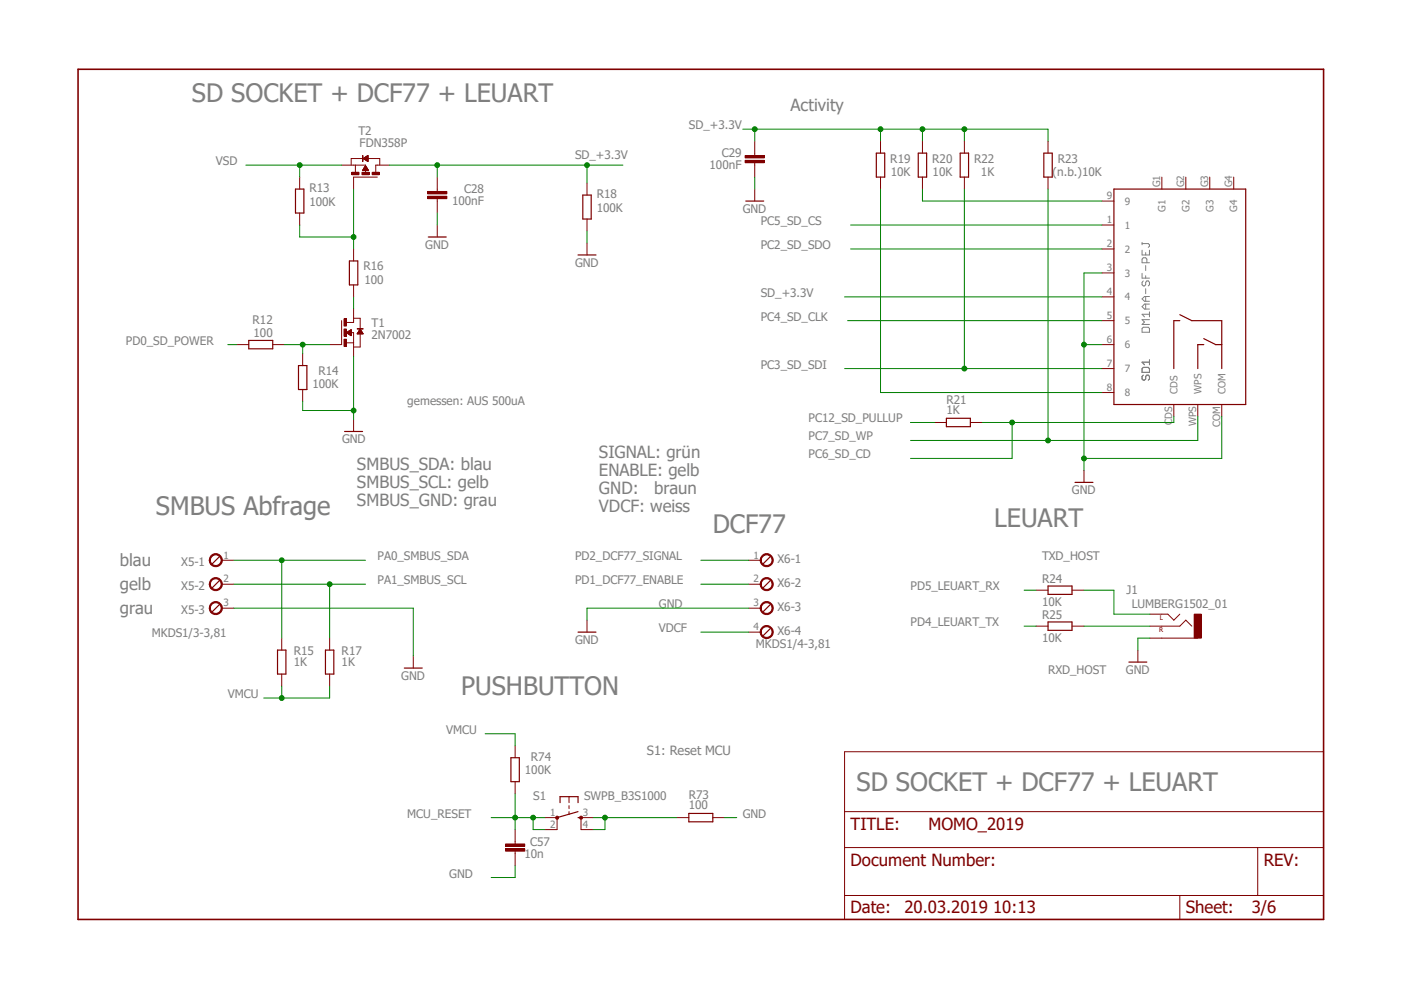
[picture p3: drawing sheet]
<svg xmlns="http://www.w3.org/2000/svg" width="297mm" height="210mm" viewBox="0 0 297 210" stroke-linecap="round" stroke-linejoin="round" font-family="sans-serif">
<g fill="none" stroke="#7f7f7f" stroke-width=".21">
<path d="M242.1 51.6h1.4l.2 .3v.3l-.2 .3M242.1 53v1.1h1.6v-1.1M242.1 51.4v.5M242.1 58v1h1.6M242.4 59.6l-.3 .3v.5l.3 .2h.3l.2-.2v-.5l.3-.3h.3l.2 .3v.5l-.2 .2M242.9 53.6v.5M242.9 56.3v1.1M242.9 58.5v.5M243.2 55.7v-.8l-.3-.2h-.5l-.3 .2v.8h1.6M242.1 69.6l.3-.2h1.1l.2 .2v.8h-1.6zM242.4 77.9h1.1l.2 .3v.8h-1.6v-.8zM242.4 79.5l-.3 .3v.5l.3 .3h.3l.2-.3v-.5l.3-.3h.3l.2 .3v.5l-.2 .3"/>
<path d="M242.9 61.2v1.1M242.9 62.9v1M242.9 64.5v1M243.7 66.1v1.1M243.7 76.3v1M243.7 67.8h-1.6l.6 .5-.6 .5h1.6M243.7 66.6h-1.6l.6 .6M243.7 64.5h-1l-.6 .5 .6 .5h1M243.7 62.9h-1l-.6 .5 .6 .5h1M243.7 76.8h-1.6l.6 .5"/>
</g>
<path d="M16.5 14.7h264.1v180.2h-264.1z" fill="none" stroke="#7f0000" stroke-width=".34"/>
<g fill="none" stroke="#7f0000" stroke-width=".21">
<path d="M186.7 29.9v2.6M186.7 37.5v2.6M195.6 29.9v2.6M195.6 37.5v2.6M92.7 40.1v.5M92.7 42.1v.5M229.8 99.7v2.6M179.1 159.4h101.5v35.5h-101.5zM179.1 179.7h101.5M179.1 172.1h101.5M266.7 179.7v10.2M179.1 189.9h101.5"/>
<path d="M250.1 189.9v5"/>
</g>
<path d="M185.8 32.5h1.8v5h-1.8zM194.7 32.5h1.8v5h-1.8zM227.9 102.3h3.8" fill="none" stroke="#7f0000" stroke-width=".25"/>
<path d="M90.7 41.6h4v.5h-4z" fill-rule="evenodd" fill="#7f0000"/>
<path d="M90.7 41.6h4v.5h-4z" fill="none" stroke="#7f0000" stroke-width=".21"/>
<path d="M90.7 40.6h4v.5h-4z" fill-rule="evenodd" fill="#7f0000"/>
<path d="M92.7 37.5v2.6M75 52.8v2.5M90.7 40.6h4v.5h-4zM92.7 42.6v2.6M75 60.4v2.5" fill="none" stroke="#7f0000" stroke-width=".21"/>
<path d="M74.1 55.3h1.8v5.1h-1.8z" fill="none" stroke="#7f0000" stroke-width=".25"/>
<path d="M78.9 36.5h1.5v.5h-1.5z" fill-rule="evenodd" fill="#7f0000"/>
<path d="M78.9 36.5h1.5v.5h-1.5z" fill="none" stroke="#7f0000" stroke-width=".21"/>
<path d="M76.7 36.5h1.6v.5h-1.6z" fill-rule="evenodd" fill="#7f0000"/>
<path d="M76.7 36.5h1.6v.5h-1.6z" fill="none" stroke="#7f0000" stroke-width=".21"/>
<path d="M74.6 36.5h1.5v.5h-1.5z" fill-rule="evenodd" fill="#7f0000"/>
<path d="M74.6 36.5h1.5v.5h-1.5z" fill="none" stroke="#7f0000" stroke-width=".21"/>
<path d="M76.9 33l.1 1.2z" fill-rule="evenodd" fill="#7f0000"/>
<g fill="none" stroke="#7f0000" stroke-width=".21">
<path d="M63.5 37.5v2.6M72.4 35h5.1v1.7M74.5 35v-1.4h6v1.4M75.3 35v1.5M76.9 33l.1 1.2zM76.9 36.1h1.2M77 35.9h1M77 33.6l1-.6v1.2zM77 35.9h.9M77 33.6h1M77.1 35.8h.8M77.1 33.7h.9"/>
<path d="M77.1 35.7h.7M77.2 35.6h.6M77.2 33.7h.8M77.2 33.5h.8M77.3 35.5h.4M77.3 35.4h.4M77.3 33.4h.7M77.3 35.3h.3M77.3 33.8h.7M77.4 35.3h.2M77.4 33.4h.6M77.4 33.9h.6"/>
<path d="M77.5 35.2h.1M77.5 35.1h.1M77.5 35.1l.6 1.1h-1.2zM77.5 33.9h.5M77.5 33.3h.5M77.6 34h.4M77.6 33.2h.4M77.7 33.1h.3M77.7 34.1h.3M77.8 34.1h.2M77.8 33.1h.2M77.9 34.2h.1"/>
<path d="M77.9 33h.1M78 34.2h.1M80 37.5h-5v2.6M82.5 35h-2.8v1.5M63.5 45.2v2.5"/>
</g>
<path d="M62.6 40.1h1.8v5.1h-1.8z" fill="none" stroke="#7f0000" stroke-width=".25"/>
<path d="M72.9 67.6h.5v1.5h-.5z" fill-rule="evenodd" fill="#7f0000"/>
<path d="M72.9 67.6h.5v1.5h-.5z" fill="none" stroke="#7f0000" stroke-width=".21"/>
<path d="M72.9 69.8h.5v1.5h-.5z" fill-rule="evenodd" fill="#7f0000"/>
<path d="M72.9 69.8h.5v1.5h-.5z" fill="none" stroke="#7f0000" stroke-width=".21"/>
<path d="M72.9 71.9h.5v1.5h-.5z" fill-rule="evenodd" fill="#7f0000"/>
<path d="M72.9 71.9h.5v1.5h-.5z" fill="none" stroke="#7f0000" stroke-width=".21"/>
<path d="M75.7 69.7l1.3 .1z" fill-rule="evenodd" fill="#7f0000"/>
<g fill="none" stroke="#7f0000" stroke-width=".21">
<path d="M160 32.5v.5M160 34.5v.5M204.5 29.9v2.6M204.5 37.5v2.6M222.2 29.9v2.6M222.2 37.5v2.6M246.3 37.5v2.6M251.4 37.5v2.6M256.5 37.5v2.6M261.6 37.5v2.6M92.7 47.7v2.5M233.6 47.7h2.6"/>
<path d="M233.6 52.8h2.6M233.6 57.9h2.6M233.6 42.6h2.6M50.2 73.1h2.5M57.8 73.1h2.6M64.2 75v2.5M72.4 68v5.1h-2.5M73.4 70.5h1.6v5.1M73.4 72.7h1.6M73.4 70.5l1.1 .7M73.5 70.5h1M73.6 70.7h.9"/>
<path d="M73.6 70.4h.9M73.7 70.7h.8M73.7 70.4h.8M73.8 70.3h.7M73.9 70.8h.6M73.9 70.2h.6M74 70.9h.5M74 70.2h.5M74.1 71h.4M74.1 70.1h.4M74.2 70.1h.3M74.2 71h.3"/>
<path d="M74.2 70h.3M74.3 71.1h.2M74.3 70h.2M74.4 71.2h.1M74.4 69.9h.1M74.5 69.9l-1.1 .6M74.5 69.9v1.3M75 65.4v3h-1.6M75 67.5h1.4v2.3M75.7 69.7l1.3 .1zM75.8 70.7h1.1M75.9 70.5h.9"/>
<path d="M75.9 70.4h.8M76 70.4h.7M76 70.3h.7M76.1 70.2h.5M76.1 70.1h.5M76.2 70.1h.3M76.2 70h.3M76.2 69.9h.3M76.3 69.8h.1M76.4 70.8v2.8h-1.4M76.4 69.8l.6 1-1.3-.1zM233.6 73.1h2.6"/>
<path d="M233.6 62.9h2.6M233.6 68h2.6M233.6 78.1h2.6M64.2 82.6v2.5M75 88.9v2.6M233.6 83.2h2.6M248.9 85.8v2.5M254 85.8v2.5M259 85.8v2.5"/>
</g>
<path d="M203.6 32.5h1.8v5h-1.8zM221.3 32.5h1.8v5h-1.8zM90.8 50.2h3.8M236.2 40.1h27.9v45.7h-27.9zM52.7 72.2h5.1v1.8h-5.1zM63.3 77.5h1.8v5.1h-1.8zM250.1 66.7l2.6 1.3h6.3v10.1M250.1 68h-1.2v10.1M255.2 73.1h-1.2v5M255.2 71.8l2.6 1.3h1.2M73.1 91.5h3.8" fill="none" stroke="#7f0000" stroke-width=".25"/>
<path d="M158 34h4v.5h-4z" fill-rule="evenodd" fill="#7f0000"/>
<path d="M158 34h4v.5h-4z" fill="none" stroke="#7f0000" stroke-width=".21"/>
<path d="M158 33h4v.5h-4z" fill-rule="evenodd" fill="#7f0000"/>
<path d="M158 33h4v.5h-4zM160 29.9v2.6M160 35v2.5M160 40.1v2.5M219.7 132.8h2.5M219.7 125.1h2.5M227.3 132.8h2.5M227.3 125.1h2.5M241.3 137.8v2.6M246.3 132.8h3.8l1.3-1.3 1.3 1.3M246.3 130.2h1.3l1.3 1.3 1.2-1.3M246.3 135.3h7.7" fill="none" stroke="#7f0000" stroke-width=".21"/>
<path d="M158.1 42.6h3.8M222.2 131.9h5.1v1.7h-5.1zM222.2 124.2h5.1v1.8h-5.1zM239.3 140.4h3.9" fill="none" stroke="#7f0000" stroke-width=".25"/>
<path d="M253.2 130.2h1.5v5.1h-1.5z" fill-rule="evenodd" fill="#7f0000"/>
<path d="M124.5 38.8v2.6M124.5 46.4v2.6M124.5 51.5v2.6M198.1 89.6h2.6M205.7 89.6h2.5M243.8 132.8h2.5M243.8 130.2h2.5M243.8 135.3h2.5M253.2 130.2h1.5v5.1h-1.5z" fill="none" stroke="#7f0000" stroke-width=".21"/>
<path d="M122.6 54.1h3.8M123.6 41.4h1.7v5h-1.7zM200.7 88.7h5v1.8h-5zM163.3 118l-1.5 1.5" fill="none" stroke="#7f0000" stroke-width=".25"/>
<path d="M161.5 117.9a1.39 1.39 0 0 1 2.2 .2 1.39 1.39 0 0 1-.8 2 1.39 1.39 0 0 1-1.7-1.3h.2a1.15 1.15 0 0 1 1.7-1 1.15 1.15 0 0 1 .2 1.9 1.15 1.15 0 0 1-1.8-.5l-.1-.4h-.2z" fill-rule="evenodd" fill="#7f0000"/>
<path d="M158.7 118.8h2.6M161.5 117.9a1.39 1.39 0 0 1 2.2 .2 1.39 1.39 0 0 1-.8 2 1.39 1.39 0 0 1-1.7-1.3h.2a1.15 1.15 0 0 1 1.7-1 1.15 1.15 0 0 1 .2 1.9 1.15 1.15 0 0 1-1.8-.5l-.1-.4h-.2z" fill="none" stroke="#7f0000" stroke-width=".21"/>
<path d="M163.3 123.1l-1.5 1.5" fill="none" stroke="#7f0000" stroke-width=".25"/>
<path d="M161.5 123a1.39 1.39 0 0 1 2.2 .1 1.39 1.39 0 0 1-.8 2.1 1.39 1.39 0 0 1-1.7-1.3h.2a1.15 1.15 0 0 1 1.7-1 1.15 1.15 0 0 1 .2 1.9 1.15 1.15 0 0 1-1.8-.6l-.1-.3h-.2z" fill-rule="evenodd" fill="#7f0000"/>
<path d="M158.7 123.9h2.6M161.5 123a1.39 1.39 0 0 1 2.2 .1 1.39 1.39 0 0 1-.8 2.1 1.39 1.39 0 0 1-1.7-1.3h.2a1.15 1.15 0 0 1 1.7-1 1.15 1.15 0 0 1 .2 1.9 1.15 1.15 0 0 1-1.8-.6l-.1-.3h-.2z" fill="none" stroke="#7f0000" stroke-width=".21"/>
<path d="M163.3 128.2l-1.5 1.5" fill="none" stroke="#7f0000" stroke-width=".25"/>
<path d="M161.5 128.1a1.39 1.39 0 0 1 2.2 .1 1.39 1.39 0 0 1-.8 2.1 1.39 1.39 0 0 1-1.7-1.4h.2a1.15 1.15 0 0 1 1.7-.9 1.15 1.15 0 0 1 .2 1.9 1.15 1.15 0 0 1-1.8-.6l-.1-.4h-.2z" fill-rule="evenodd" fill="#7f0000"/>
<path d="M158.7 128.9h2.6M161.5 128.1a1.39 1.39 0 0 1 2.2 .1 1.39 1.39 0 0 1-.8 2.1 1.39 1.39 0 0 1-1.7-1.4h.2a1.15 1.15 0 0 1 1.7-.9 1.15 1.15 0 0 1 .2 1.9 1.15 1.15 0 0 1-1.8-.6l-.1-.4h-.2z" fill="none" stroke="#7f0000" stroke-width=".21"/>
<path d="M163.3 133.3l-1.5 1.5" fill="none" stroke="#7f0000" stroke-width=".25"/>
<path d="M161.5 133.1a1.39 1.39 0 0 1 2.2 .2 1.39 1.39 0 0 1-.8 2.1 1.39 1.39 0 0 1-1.7-1.4h.2a1.16 1.16 0 0 1 1.7-.9 1.16 1.16 0 0 1 .2 1.9 1.16 1.16 0 0 1-1.8-.6l-.1-.4h-.2z" fill-rule="evenodd" fill="#7f0000"/>
<path d="M124.5 131.5v2.5M158.7 134h2.6M161.5 133.1a1.39 1.39 0 0 1 2.2 .2 1.39 1.39 0 0 1-.8 2.1 1.39 1.39 0 0 1-1.7-1.4h.2a1.16 1.16 0 0 1 1.7-.9 1.16 1.16 0 0 1 .2 1.9 1.16 1.16 0 0 1-1.8-.6l-.1-.4h-.2z" fill="none" stroke="#7f0000" stroke-width=".21"/>
<path d="M46.5 118l-1.5 1.5M122.6 134h3.8" fill="none" stroke="#7f0000" stroke-width=".25"/>
<path d="M44.7 117.9a1.4 1.4 0 0 1 2.2 .1 1.4 1.4 0 0 1-.7 2.1 1.4 1.4 0 0 1-1.8-1.3h.2a1.15 1.15 0 0 1 1.7-1 1.15 1.15 0 0 1 .2 1.9 1.15 1.15 0 0 1-1.8-.5l-.1-.4h-.2z" fill-rule="evenodd" fill="#7f0000"/>
<path d="M44.7 117.9a1.4 1.4 0 0 1 2.2 .1 1.4 1.4 0 0 1-.7 2.1 1.4 1.4 0 0 1-1.8-1.3h.2a1.15 1.15 0 0 1 1.7-1 1.15 1.15 0 0 1 .2 1.9 1.15 1.15 0 0 1-1.8-.5l-.1-.4h-.2zM47 118.8h2.6" fill="none" stroke="#7f0000" stroke-width=".21"/>
<path d="M46.5 123.1l-1.5 1.5" fill="none" stroke="#7f0000" stroke-width=".25"/>
<path d="M44.7 123a1.4 1.4 0 0 1 2.2 0 1.4 1.4 0 0 1-.7 2.2 1.4 1.4 0 0 1-1.8-1.3h.2a1.15 1.15 0 0 1 1.7-1 1.15 1.15 0 0 1 .2 1.9 1.15 1.15 0 0 1-1.8-.6l-.1-.3h-.2z" fill-rule="evenodd" fill="#7f0000"/>
<path d="M44.7 123a1.4 1.4 0 0 1 2.2 0 1.4 1.4 0 0 1-.7 2.2 1.4 1.4 0 0 1-1.8-1.3h.2a1.15 1.15 0 0 1 1.7-1 1.15 1.15 0 0 1 .2 1.9 1.15 1.15 0 0 1-1.8-.6l-.1-.3h-.2zM47 123.9h2.6" fill="none" stroke="#7f0000" stroke-width=".21"/>
<path d="M46.5 128.2l-1.5 1.5" fill="none" stroke="#7f0000" stroke-width=".25"/>
<path d="M44.7 128.1a1.4 1.4 0 0 1 2.2 0 1.4 1.4 0 0 1-.7 2.2 1.4 1.4 0 0 1-1.8-1.4h.2a1.15 1.15 0 0 1 1.7-.9 1.15 1.15 0 0 1 .2 1.9 1.15 1.15 0 0 1-1.8-.6l-.1-.4h-.2z" fill-rule="evenodd" fill="#7f0000"/>
<path d="M44.7 128.1a1.4 1.4 0 0 1 2.2 0 1.4 1.4 0 0 1-.7 2.2 1.4 1.4 0 0 1-1.8-1.4h.2a1.15 1.15 0 0 1 1.7-.9 1.15 1.15 0 0 1 .2 1.9 1.15 1.15 0 0 1-1.8-.6l-.1-.4h-.2zM47 128.9h2.6M59.7 135.3v2.5M69.9 135.3v2.5M87.6 139.1v2.5M59.7 142.9v2.6M69.9 142.9v2.6M118.1 173.4v2.5M120.6 168.9v1.3M120.6 170.8v.6M120.6 172.1v.6M123.2 173.4v2.5" fill="none" stroke="#7f0000" stroke-width=".21"/>
<path d="M58.8 137.8h1.8v5.1h-1.8zM69 137.8h1.8v5.1h-1.8zM85.7 141.6h3.8M118.7 170.2v-1.3h3.9v1.3M122.6 173.4h.6M122.6 172.1l-4.5 1.3" fill="none" stroke="#7f0000" stroke-width=".25"/>
<path d="M117.9 173.1l.2-.1 .3 .1v.5h-.5l-.1-.2z" fill-rule="evenodd" fill="#7f0000"/>
<path d="M117.9 173.1l.2-.1 .3 .1v.5h-.5l-.1-.2z" fill="none" stroke="#7f0000" stroke-width=".21"/>
<path d="M123 173.1l.2-.1 .2 .1v.5h-.4l-.2-.2z" fill-rule="evenodd" fill="#7f0000"/>
<path d="M109.2 158.1v2.6M109.2 165.7v2.6M109.2 178.4v.5M115.6 173.4h2.5M115.6 175.9h2.5M123 173.1l.2-.1 .2 .1v.5h-.4l-.2-.2zM123.2 173.4h2.5M123.2 175.9h2.5M143.5 173.4h2.5M151.1 173.4h2.6M109.2 180.5v.5" fill="none" stroke="#7f0000" stroke-width=".21"/>
<path d="M108.3 160.7h1.8v5h-1.8zM146 172.5h5.1v1.7h-5.1z" fill="none" stroke="#7f0000" stroke-width=".25"/>
<path d="M107.2 178.9h4v.6h-4z" fill-rule="evenodd" fill="#7f0000"/>
<path d="M107.2 178.9h4v.6h-4z" fill="none" stroke="#7f0000" stroke-width=".21"/>
<path d="M107.2 180h4v.5h-4z" fill-rule="evenodd" fill="#7f0000"/>
<path d="M107.2 180h4v.5h-4zM109.2 175.9v2.5M109.2 181v2.5" fill="none" stroke="#7f0000" stroke-width=".21"/>
<path d="M233.6 57.9h-3.8v41.8M229.8 73.1h3.8" fill="none" stroke="#007f00" stroke-width=".21"/>
<circle cx="229.8" cy="73.1" r=".51" fill="#007f00"/>
<g fill="none" stroke="#007f00" stroke-width=".21">
<path d="M259 88.3v8.9h-29.2"/>
<circle cx="229.8" cy="73.1" r=".51"/>
</g>
<circle cx="229.8" cy="97.2" r=".51" fill="#007f00"/>
<g fill="none" stroke="#007f00" stroke-width=".21">
<path d="M75 75.6v13.3M64.2 85.1v1.9h10.8"/>
<circle cx="229.8" cy="97.2" r=".51"/>
</g>
<circle cx="75" cy="87" r=".51" fill="#007f00"/>
<g fill="none" stroke="#007f00" stroke-width=".21">
<path d="M160 37.5v2.6M92.7 45.2v2.5M124.5 49v2.5M204.5 40.1v38M179.1 78.1h54.5M49.6 128.9h38v10.2M158.7 128.9h-34.2v2.6M243.8 135.3h-2.5v2.5M153.7 173.4h2.5M109.2 183.5v2.6h-5.1"/>
<circle cx="75" cy="87" r=".51"/>
</g>
<circle cx="204.5" cy="78.1" r=".51" fill="#007f00"/>
<g fill="none" stroke="#007f00" stroke-width=".21">
<path d="M222.2 40.1v53.3M179.7 68h53.9M254 88.3v5.1h-61"/>
<circle cx="204.5" cy="78.1" r=".51"/>
</g>
<circle cx="222.2" cy="93.4" r=".51" fill="#007f00"/>
<g fill="none" stroke="#007f00" stroke-width=".21">
<path d="M63.5 47.7v2.5h11.5M75 40.1v12.7"/>
<circle cx="222.2" cy="93.4" r=".51"/>
</g>
<circle cx="75" cy="50.2" r=".51" fill="#007f00"/>
<g fill="none" stroke="#007f00" stroke-width=".21">
<path d="M60.4 73.1h9.5M64.2 73.1v1.9M75 62.9v2.5"/>
<circle cx="75" cy="50.2" r=".51"/>
</g>
<circle cx="64.2" cy="73.1" r=".51" fill="#007f00"/>
<g fill="none" stroke="#007f00" stroke-width=".21">
<path d="M180.3 47.7h53.3M59.7 145.5v2.5M69.9 145.5v2.5h-14"/>
<circle cx="64.2" cy="73.1" r=".51"/>
</g>
<circle cx="59.7" cy="148" r=".51" fill="#007f00"/>
<g fill="none" stroke="#007f00" stroke-width=".21">
<path d="M180.3 52.8h53.3M186.7 40.1v43.1h46.9M195.6 40.1v2.5h38M48.3 73.1h1.9M214.6 89.6v7.6M248.9 88.3v1.3h-40.7M217.1 132.8h2.6M229.8 132.8h14M229.8 125.1h6.4v5.1h7.6M102.9 155.6h6.3v2.5"/>
<circle cx="59.7" cy="148" r=".51"/>
</g>
<circle cx="214.6" cy="89.6" r=".51" fill="#007f00"/>
<g fill="none" stroke="#007f00" stroke-width=".21">
<path d="M82.5 35h49.6M92.7 35v2.5M193 97.2h21.6M217.1 125.1h2.6"/>
<circle cx="214.6" cy="89.6" r=".51"/>
</g>
<circle cx="92.7" cy="35" r=".51" fill="#007f00"/>
<g fill="none" stroke="#007f00" stroke-width=".21">
<path d="M124.5 35v3.8"/>
<circle cx="92.7" cy="35" r=".51"/>
</g>
<circle cx="124.5" cy="35" r=".51" fill="#007f00"/>
<g fill="none" stroke="#007f00" stroke-width=".21">
<path d="M195.6 27.4v2.5M222.2 27.4h-35.5v2.5"/>
<circle cx="124.5" cy="35" r=".51"/>
</g>
<circle cx="195.6" cy="27.4" r=".51" fill="#007f00"/>
<g fill="none" stroke="#007f00" stroke-width=".21">
<path d="M204.5 27.4v2.5"/>
<circle cx="195.6" cy="27.4" r=".51"/>
</g>
<circle cx="204.5" cy="27.4" r=".51" fill="#007f00"/>
<g fill="none" stroke="#007f00" stroke-width=".21">
<path d="M160 27.4h26.7"/>
<circle cx="204.5" cy="27.4" r=".51"/>
</g>
<circle cx="186.7" cy="27.4" r=".51" fill="#007f00"/>
<g fill="none" stroke="#007f00" stroke-width=".21">
<path d="M157.5 27.4h2.5v2.5M222.2 27.4v2.5"/>
<circle cx="186.7" cy="27.4" r=".51"/>
</g>
<circle cx="160" cy="27.4" r=".51" fill="#007f00"/>
<g fill="none" stroke="#007f00" stroke-width=".21">
<path d="M179.1 62.9h54.5M193 89.6h5.1M49.6 118.8h27.9M59.7 118.8v16.5M148.6 118.8h10.1M148.6 123.9h10.1"/>
<circle cx="160" cy="27.4" r=".51"/>
</g>
<circle cx="59.7" cy="118.8" r=".51" fill="#007f00"/>
<g fill="none" stroke="#007f00" stroke-width=".21">
<path d="M49.6 123.9h27.9M69.9 123.9v11.4"/>
<circle cx="59.7" cy="118.8" r=".51"/>
</g>
<circle cx="69.9" cy="123.9" r=".51" fill="#007f00"/>
<g fill="none" stroke="#007f00" stroke-width=".21">
<path d="M52.1 35h20.3M63.5 35v2.5M148.6 134h10.1"/>
<circle cx="69.9" cy="123.9" r=".51"/>
</g>
<circle cx="63.5" cy="35" r=".51" fill="#007f00"/>
<g fill="none" stroke="#007f00" stroke-width=".21">
<path d="M104.1 173.4h11.5M109.2 168.3v7.6"/>
<circle cx="63.5" cy="35" r=".51"/>
</g>
<circle cx="109.2" cy="173.4" r=".51" fill="#007f00"/>
<g fill="none" stroke="#007f00" stroke-width=".21">
<path d="M113 173.4v2.5h2.6"/>
<circle cx="109.2" cy="173.4" r=".51"/>
</g>
<circle cx="113" cy="173.4" r=".51" fill="#007f00"/>
<g fill="none" stroke="#007f00" stroke-width=".21">
<path d="M125.7 173.4h17.8M128.3 173.4v2.5h-2.6"/>
<circle cx="113" cy="173.4" r=".51"/>
</g>
<circle cx="128.3" cy="173.4" r=".51" fill="#007f00"/>
<circle cx="128.3" cy="173.4" r=".51" fill="none" stroke="#007f00" stroke-width=".21"/>
<g font-size="5.4" fill="#7f7f7f">
<text x="40.7" y="21.7">SD SOCKET + DCF77 + LEUART</text>
<text x="33.1" y="109.3">SMBUS Abfrage</text>
<text x="151.1" y="113.1">DCF77</text>
<text x="210.8" y="111.8">LEUART</text>
<text x="97.8" y="147.4">PUSHBUTTON</text>
<text x="181.6" y="167.6">SD SOCKET + DCF77 + LEUART</text>
</g>
<g font-size="3.6" fill="#7f7f7f">
<text x="167.6" y="23.6">Activity</text>
<text x="75.7" y="99.7">SMBUS_SDA: blau</text>
<text x="127" y="97.2">SIGNAL: grün</text>
<text x="127" y="101">ENABLE: gelb</text>
<text x="75.7" y="103.5">SMBUS_SCL: gelb</text>
<text x="75.7" y="107.4">SMBUS_GND: grau</text>
<text x="127" y="104.8">GND:</text>
<text x="138.7" y="104.8">braun</text>
<text x="127" y="108.6">VDCF: weiss</text>
<text x="25.4" y="120.1">blau</text>
<text x="25.4" y="125.1">gelb</text>
<text x="25.4" y="130.2">grau</text>
</g>
<g font-size="3.6" fill="#7f0000">
<text x="180.3" y="175.9">TITLE:</text>
<text x="196.8" y="175.9">MOMO_2019</text>
<text x="180.3" y="183.5">Document Number:</text>
<text x="267.9" y="183.5">REV:</text>
<text x="180.3" y="193.7">Date:</text>
<text x="191.8" y="193.7">20.03.2019 10:13</text>
<text x="251.4" y="193.7">Sheet:</text>
<text x="265.4" y="193.7">3/6</text>
</g>
<text font-size="2.7" fill="#7f7f7f" x="137.2" y="160">S1: Reset MCU</text>
<g font-size="2.5" fill="#7f7f7f">
<text x="76" y="28.7">T2</text>
<text x="146" y="27.4">SD_+3.3V</text>
<text x="45.8" y="35">VSD</text>
<text x="76.2" y="31.2">FDN358P</text>
<text x="121.9" y="33.7">SD_+3.3V</text>
<text x="150.4" y="35.9">100nF</text>
<text x="153" y="33.4">C29</text>
<text x="188.8" y="34.5">R19</text>
<text x="197.7" y="34.5">R20</text>
<text x="206.5" y="34.5">R22</text>
<text x="224.3" y="34.5">R23</text>
<text x="65.6" y="40.8">R13</text>
<text x="98.4" y="41">C28</text>
<text x="188.8" y="37.3">10K</text>
<text x="197.7" y="37.3">10K</text>
<text x="208" y="37.3">1K</text>
<text x="223.2" y="37.3">(n.b.)10K</text>
<text x="65.6" y="43.6">100K</text>
<text x="95.8" y="43.5">100nF</text>
<text x="126.5" y="44.9">100K</text>
<text x="126.5" y="42.1">R18</text>
<text x="157.5" y="45.2">GND</text>
<text x="161.3" y="47.7">PC5_SD_CS</text>
<text x="90.2" y="52.8">GND</text>
<text x="161.3" y="52.8">PC2_SD_SDO</text>
<text x="77" y="57.3">R16</text>
<text x="121.9" y="56.6">GND</text>
<text x="77.3" y="60.2">100</text>
<text x="161.3" y="62.9">SD_+3.3V</text>
<text x="53.5" y="68.7">R12</text>
<text x="53.8" y="71.5">100</text>
<text x="78.8" y="69.3">T1</text>
<text x="78.8" y="71.8">2N7002</text>
<text x="161.3" y="68">PC4_SD_CLK</text>
<text x="26.7" y="73.1">PD0_SD_POWER</text>
<text x="66.2" y="82.3">100K</text>
<text x="67.5" y="79.5">R14</text>
<text x="161.3" y="78.1">PC3_SD_SDI</text>
<text x="86.4" y="85.8">gemessen: AUS 500uA</text>
<text x="171.4" y="89.6">PC12_SD_PULLUP</text>
<text x="200.7" y="87.8">1K</text>
<text x="200.7" y="85.6">R21</text>
<text x="72.5" y="94">GND</text>
<text x="171.4" y="93.4">PC7_SD_WP</text>
<text x="171.4" y="97.2">PC6_SD_CD</text>
<text x="227.3" y="104.8">GND</text>
<text x="38.4" y="119.9">X5-1</text>
<text x="80" y="118.8">PA0_SMBUS_SDA</text>
<text x="121.9" y="118.8">PD2_DCF77_SIGNAL</text>
<text x="164.8" y="119.4">X6-1</text>
<text x="220.9" y="118.8">TXD_HOST</text>
<text x="38.4" y="125">X5-2</text>
<text x="80" y="123.9">PA1_SMBUS_SCL</text>
<text x="121.9" y="123.9">PD1_DCF77_ENABLE</text>
<text x="164.8" y="124.5">X6-2</text>
<text x="193" y="125.1">PD5_LEUART_RX</text>
<text x="220.9" y="123.6">R24</text>
<text x="238.8" y="125.9">J1</text>
<text x="38.4" y="130.1">X5-3</text>
<text x="139.7" y="128.9">GND</text>
<text x="164.8" y="129.6">X6-3</text>
<text x="220.9" y="128.4">10K</text>
<text x="220.9" y="131.2">R25</text>
<text x="239.9" y="128.9">LUMBERG1502_01</text>
<text x="32.2" y="135">MKDS1/3-3,81</text>
<text x="121.9" y="136.6">GND</text>
<text x="139.7" y="134">VDCF</text>
<text x="160.3" y="137.3">MKDS1/4-3,81</text>
<text x="164.8" y="134.7">X6-4</text>
<text x="193" y="132.8">PD4_LEUART_TX</text>
<text x="220.9" y="136.1">10K</text>
<text x="62.3" y="141.1">1K</text>
<text x="62.3" y="138.9">R15</text>
<text x="72.4" y="141.1">1K</text>
<text x="72.4" y="138.9">R17</text>
<text x="222.2" y="142.9">RXD_HOST</text>
<text x="238.7" y="142.9">GND</text>
<text x="48.3" y="148">VMCU</text>
<text x="85.1" y="144.2">GND</text>
<text x="94.6" y="155.6">VMCU</text>
<text x="112.6" y="161.4">R74</text>
<text x="111.3" y="164.2">100K</text>
<text x="86.4" y="173.4">MCU_RESET</text>
<text x="113" y="169.5">S1</text>
<text x="123.8" y="169.5">SWPB_B3S1000</text>
<text x="146" y="171.6">100</text>
<text x="146" y="169.3">R73</text>
<text x="157.5" y="173.4">GND</text>
<text x="112.4" y="179.3">C57</text>
<text x="111.2" y="181.9">10n</text>
<text x="95.2" y="186.1">GND</text>
</g>
<g font-size="2.1" fill="#7f7f7f">
<text x="246" y="39.7" transform="rotate(-90 246 39.7)">G1</text>
<text x="251.1" y="39.7" transform="rotate(-90 251.1 39.7)">G2</text>
<text x="256.2" y="39.7" transform="rotate(-90 256.2 39.7)">G3</text>
<text x="261.2" y="39.7" transform="rotate(-90 261.2 39.7)">G4</text>
<text x="234.7" y="47.3">1</text>
<text x="234.7" y="42.2">9</text>
<text x="238.5" y="43.4">9</text>
<text x="247.1" y="45" transform="rotate(-90 247.1 45)">G1</text>
<text x="252.2" y="45" transform="rotate(-90 252.2 45)">G2</text>
<text x="257.3" y="45" transform="rotate(-90 257.3 45)">G3</text>
<text x="262.3" y="45" transform="rotate(-90 262.3 45)">G4</text>
<text x="234.7" y="52.4">2</text>
<text x="238.5" y="48.5">1</text>
<text x="238.5" y="53.6">2</text>
<text x="234.7" y="57.5">3</text>
<text x="238.5" y="58.6">3</text>
<text x="234.7" y="62.6">4</text>
<text x="238.5" y="63.7">4</text>
<text x="234.7" y="67.6">5</text>
<text x="238.5" y="68.7">5</text>
<text x="234.7" y="72.7">6</text>
<text x="234.7" y="77.8">7</text>
<text x="238.5" y="73.8">6</text>
<text x="234.7" y="82.9">8</text>
<text x="238.5" y="78.9">7</text>
<text x="238.5" y="84">8</text>
<text x="249.6" y="83.4" transform="rotate(-90 249.6 83.4)">CDS</text>
<text x="254.7" y="83.4" transform="rotate(-90 254.7 83.4)">WPS</text>
<text x="259.8" y="83.4" transform="rotate(-90 259.8 83.4)">COM</text>
<text x="248.5" y="90" transform="rotate(-90 248.5 90)">CDS</text>
<text x="253.6" y="90.4" transform="rotate(-90 253.6 90.4)">WPS</text>
<text x="258.7" y="90.6" transform="rotate(-90 258.7 90.6)">COM</text>
<text x="47.4" y="118.4">1</text>
<text x="159.8" y="118.4">1</text>
<text x="47.4" y="123.5">2</text>
<text x="159.8" y="123.5">2</text>
<text x="47.4" y="128.6">3</text>
<text x="159.8" y="128.6">3</text>
<text x="159.8" y="133.6">4</text>
<text x="116.6" y="173">1</text>
<text x="123.6" y="173">3</text>
<text x="116.6" y="175.6">2</text>
<text x="123.6" y="175.6">4</text>
</g>
<g font-size="1.4" fill="#7f0000">
<text x="245.9" y="131.5">L</text>
<text x="245.7" y="134">R</text>
</g>
</svg>
